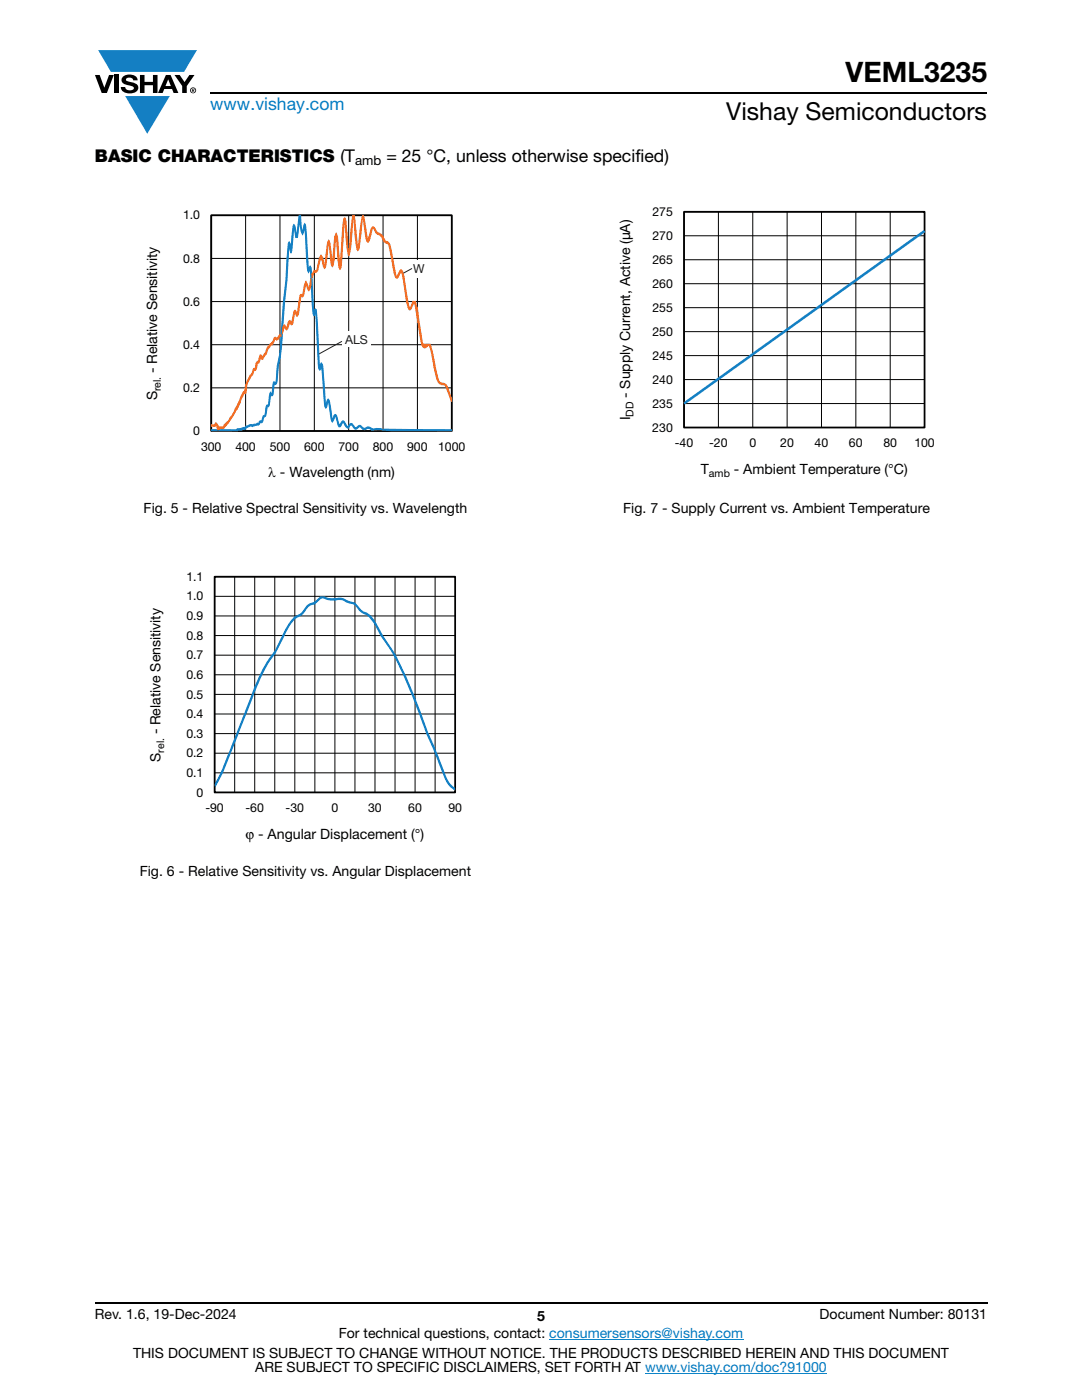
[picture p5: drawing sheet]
<svg xmlns="http://www.w3.org/2000/svg" width="216mm" height="279mm" viewBox="0 0 216 279" stroke-linecap="round" stroke-linejoin="round" font-family="sans-serif">
<g fill="#147fc3">
<path d="M19.6 10h19.7l-2.6 4.3h-1.1h-13.5z"/>
<path d="M25 19.2h8.9l-4.5 7.5z"/>
</g>
<g fill="#000">
<path d="M18.9 15h1l.9 2.5 1-2.5h.9l-1.4 3.6h-1zM22.9 15h.9v3.6h-.9zM24.6 15.3a2.1 2.1 0 0 1 2.8 .3l.1 .4h-.9a.79 .79 0 0 0-.7-.5 .79 .79 0 0 0-.8 .4l.3 .3 1 .2a1.08 1.08 0 0 1 1.2 1 1.08 1.08 0 0 1-1.1 1.2 1.73 1.73 0 0 1-2.4-1.2h.9a.96 .96 0 0 0 .8 .6 .96 .96 0 0 0 .9-.4 1.31 1.31 0 0 0-1.2-.6 1.03 1.03 0 0 1-1.1-.6 1.03 1.03 0 0 1 .2-1.1zM27.9 15h.9v1.3h1.7v-1.3h.9v3.6h-.9v-1.6h-1.7v1.6h-.9zM34.8 15h1.1l.9 1.4 1-1.4h1l-1.5 2.2v1.4h-.9v-1.4z"/>
<path d="M33.6 15.9l.5 1.3h-1.1zM33.1 15l-1.6 3.6h1l.3-.8h1.5l.3 .8h1l-1.6-3.6z"/>
<path d="M38.4 17.8h.2v.2h-.2zM38.3 17.7v.7h.1v-.3l.4 .3-.2-.3 .2-.2-.1-.2z"/>
<path d="M38.1 18a.46 .46 0 0 1 .9 0 .46 .46 0 0 1-.9 0zM37.9 18a.6 .6 0 0 0 1.2 0 .6 .6 0 0 0-1.2 0z"/>
</g>
<path d="M42 18.6h155M18.9 260h178.1" fill="none" stroke="#000" stroke-width=".36"/>
<path d="M109.6 267.3h38.7M128.7 274h36.3" fill="none" stroke="#007ec4" stroke-width=".2"/>
<path d="M42.2 43h47.9v43h-47.9zM42.2 51.6h47.9M49 43v43M55.9 43v43M62.7 43v43M69.6 43v43M76.4 43v43M83.3 43v43M42.2 60.2h47.9M42.2 68.8h47.9M42.2 77.4h47.9" fill="none" stroke="#000" stroke-width=".2"/>
<path d="M42.2 43h47.9v43h-47.9z" fill="none" stroke="#000" stroke-width=".35"/>
<path d="M68.3 66.1h5.6v3.1h-5.6z" fill="#fff"/>
<path d="M68.2 68.1l-4.7 2.6" fill="none" stroke="#201d1e" stroke-width=".2"/>
<path d="M59.7 43h.3l.1 2.3 .3 1.1 .4-1.8 .2 .4 .5 8.8 .4-.7 .2 .4 .2 1.8 .3 7 .1-.2a.27 .27 0 0 1 .1-.3 .27 .27 0 0 1 .3 0l.2 2.8 .4 8.4 .4-.6a2.68 2.68 0 0 1 .4 1.9l.4 6.6 .6-1.3 .3 .8 .5 3.4 .6-1.1 .3 .3 .6 1.9 .6-.9 .4 .3 .5 .8 .8-.6 .9 .9a.74 .74 0 0 1 1.3-.1 .6 .6 0 0 0 1-.1l.5 .1 .7 .3 1-.1a14.8 14.8 0 0 0 4.3 .2l10.2 .1 .1 .2h-6.3a52.7 52.7 0 0 1-8.1-.2h-1.6l-.2-.2a.84 .84 0 0 0-1.1 .2l-.4-.1a.7 .7 0 0 0-.8-.5 .63 .63 0 0 1-.9 .3l-.6-.7h-.1l-.6 .7-.4-.3-.5-.9-.6 .9-.3-.1-.7-2.1-.6 1.2-.3-.6-.5-3.6-.5 1.5-.2-.4-.7-8-.3 .8-.2-.3-.1-.5-.5-10.9-.3 .8-.2-.4-.2-2.3-.4-6.5-.3 .6-.2-.6-.6-8.5-.4 1.5-.3-.6-.3-2.1-.5 3.3h-.3l-.4-2.1-.4 4.7-.1 .5-.5-1.5-.3 6.9-.5 4.4-.6 8.5-.7 4.6-.2 2.8-.2 .5-.4 .1-.1 1.3a.72 .72 0 0 1-.4 .9l-.2-.1-.3 1.9-.1 .3-.3 .1-.1 .5a1.77 1.77 0 0 1-.6 1.8l-.2 .7-.1 .1h-.3l-.3 .4-1.4 .4-.2-.1-1 .4-.3 .3h-.2l-1.2 .3h-5.2l.1-.2h4.9l.2-.2 1.4-.2a1.42 1.42 0 0 1 1.6-.6l.9-.4 .2 .2 .4-.6h.3a1.54 1.54 0 0 1 .7-1.3l.3-1.7 .1-.2 .3-.1 .4-2.4 .3 .4 .3-2.4 .1-.1 .3 .3 .3-3.4a58.8 58.8 0 0 0 1-9.9l.7-7.2 .5-7.4 .2-.3 .4 1.2 .4-4.4 .1-.3 .3 .5 .3 1.7z" fill="#147fc3"/>
<path d="M59.7 43h.3l.1 2.3 .3 1.1 .4-1.8 .2 .4 .5 8.8 .4-.7 .2 .4 .2 1.8 .3 7 .1-.2a.27 .27 0 0 1 .1-.3 .27 .27 0 0 1 .3 0l.2 2.8 .4 8.4 .4-.6a2.68 2.68 0 0 1 .4 1.9l.4 6.6 .6-1.3 .3 .8 .5 3.4 .6-1.1 .3 .3 .6 1.9 .6-.9 .4 .3 .5 .8 .8-.6 .9 .9a.74 .74 0 0 1 1.3-.1 .6 .6 0 0 0 1-.1l.5 .1 .7 .3 1-.1a14.8 14.8 0 0 0 4.3 .2l10.2 .1 .1 .2h-6.3a52.7 52.7 0 0 1-8.1-.2h-1.6l-.2-.2a.84 .84 0 0 0-1.1 .2l-.4-.1a.7 .7 0 0 0-.8-.5 .63 .63 0 0 1-.9 .3l-.6-.7h-.1l-.6 .7-.4-.3-.5-.9-.6 .9-.3-.1-.7-2.1-.6 1.2-.3-.6-.5-3.6-.5 1.5-.2-.4-.7-8-.3 .8-.2-.3-.1-.5-.5-10.9-.3 .8-.2-.4-.2-2.3-.4-6.5-.3 .6-.2-.6-.6-8.5-.4 1.5-.3-.6-.3-2.1-.5 3.3h-.3l-.4-2.1-.4 4.7-.1 .5-.5-1.5-.3 6.9-.5 4.4-.6 8.5-.7 4.6-.2 2.8-.2 .5-.4 .1-.1 1.3a.72 .72 0 0 1-.4 .9l-.2-.1-.3 1.9-.1 .3-.3 .1-.1 .5a1.77 1.77 0 0 1-.6 1.8l-.2 .7-.1 .1h-.3l-.3 .4-1.4 .4-.2-.1-1 .4-.3 .3h-.2l-1.2 .3h-5.2l.1-.2h4.9l.2-.2 1.4-.2a1.42 1.42 0 0 1 1.6-.6l.9-.4 .2 .2 .4-.6h.3a1.54 1.54 0 0 1 .7-1.3l.3-1.7 .1-.2 .3-.1 .4-2.4 .3 .4 .3-2.4 .1-.1 .3 .3 .3-3.4a58.8 58.8 0 0 0 1-9.9l.7-7.2 .5-7.4 .2-.3 .4 1.2 .4-4.4 .1-.3 .3 .5 .3 1.7z" fill="none" stroke="#147fc3" stroke-width=".2"/>
<path d="M64.1 51.3l-.1 .1 .2 .1zM84.5 68.9a.3 .3 0 0 0 .3 .2 .3 .3 0 0 0 .3-.3zM68.8 43.5l.2 .8 .6 6.2 .8-7.5h.3l.1 .6 .6 6h.1l.4-4.2 .5-2.4 .2 .1 .1 .7 .7 4.2 .8-2.5 .2-.3 .4 .4a1.74 1.74 0 0 0 1.3 1.2l.4 .4a1.73 1.73 0 0 0 1.1 1.3l.3 .6 1.2 5.9 .1 .2 .7-1.3h.2l.3 .5 1.3 7.1 .2-.1 .5-1.3 .5 .1 .4 1.3 .8 5.5a2.41 2.41 0 0 0 .4 1.7h1.3l1.5 6.5a1.16 1.16 0 0 0 1.3 1.3 3.1 3.1 0 0 1 1.2 2.3l.3 .7v.6h-.1l-1-2.9-.2-.2-.4-.2a1.78 1.78 0 0 1-1.4-1.9l-1.2-5.6-.1-.3-.4 .1a.62 .62 0 0 1-.8 .3 .62 .62 0 0 1-.4-.7l-1.3-8.1-.2-.2-.7 1.4h-.3l-.5-1.7-.6-4.1-.3-1.5-.2-.3-.7 1.2-.1 .1a6.6 6.6 0 0 1-1-3.3l-.6-3.2a.82 .82 0 0 0-.8-.6l-.4-.6a1.66 1.66 0 0 0-1.3-1.2l-.5-.9-.2-.2-.7 2.5-.3 .3-.1-.1-.3-1-.5-3.7h-.2l-.6 6.1-.3 .4-.2-.4-.3-2.2-.3-3.9h-.2l-.4 5.7-.4 1.9h-.1l-.3-2.5-.4-4.5h-.1l-.7 9.4-.2 .3-.2-.5-.5-5.9-.3 1.7-.1 2.6-.3 1.4-.1 .1-.2-.3-.3-3.4-.3-1.1-.6 4.9-.1 .3-.2-.3-.3-1.3-.2-.3-.2 .3-.4 1.8a.64 .64 0 0 1-.8 .6l-.4 1a1.11 1.11 0 0 1 .9-1.5l.5-2.4 .4-.6 .3 .6 .3 1.6h.1l.5-4.5 .3-.7 .2 .7 .5 4.1 .1-.1 .4-5.3 .3-.7 .2 .6 .5 6h.1l.5-8.1 .2-1.4z" fill="#f16b22"/>
<path d="M64.1 51.3l.1 .2-.2-.1zM67.1 47.1h.1M68.8 43.5l.2 .8 .6 6.2 .8-7.5h.3l.1 .6 .6 6h.1l.4-4.2 .5-2.4 .2 .1 .1 .7 .7 4.2 .8-2.5 .2-.3 .4 .4a1.74 1.74 0 0 0 1.3 1.2l.4 .4a1.73 1.73 0 0 0 1.1 1.3l.3 .6 1.2 5.9 .1 .2 .7-1.3h.2l.3 .5 1.3 7.1 .2-.1 .5-1.3 .5 .1 .4 1.3 .8 5.5a2.41 2.41 0 0 0 .4 1.7h1.3l1.5 6.5a1.16 1.16 0 0 0 1.3 1.3 3.1 3.1 0 0 1 1.2 2.3l.3 .7v.6h-.1l-1-2.9-.2-.2-.4-.2a1.78 1.78 0 0 1-1.4-1.9l-1.2-5.6-.1-.3-.4 .1a.62 .62 0 0 1-.8 .3 .62 .62 0 0 1-.4-.7l-1.3-8.1-.2-.2-.7 1.4h-.3l-.5-1.7-.6-4.1-.3-1.5-.2-.3-.7 1.2-.1 .1a6.6 6.6 0 0 1-1-3.3l-.6-3.2a.82 .82 0 0 0-.8-.6l-.4-.6a1.66 1.66 0 0 0-1.3-1.2l-.5-.9-.2-.2-.7 2.5-.3 .3-.1-.1-.3-1-.5-3.7h-.2l-.6 6.1-.3 .4-.2-.4-.3-2.2-.3-3.9h-.2l-.4 5.7-.4 1.9h-.1l-.3-2.5-.4-4.5h-.1l-.7 9.4-.2 .3-.2-.5-.5-5.9-.3 1.7-.1 2.6-.3 1.4-.1 .1-.2-.3-.3-3.4-.3-1.1-.6 4.9-.1 .3-.2-.3-.3-1.3-.2-.3-.2 .3-.4 1.8a.64 .64 0 0 1-.8 .6l-.4 1a1.11 1.11 0 0 1 .9-1.5l.5-2.4 .4-.6 .3 .6 .3 1.6h.1l.5-4.5 .3-.7 .2 .7 .5 4.1 .1-.1 .4-5.3 .3-.7 .2 .6 .5 6h.1l.5-8.1 .2-1.4zM84.5 68.9l.6-.1a.3 .3 0 0 1-.3 .3 .3 .3 0 0 1-.3-.2z" fill="none" stroke="#f16b22" stroke-width=".2"/>
<path d="M54.8 67.4l.1-.1 .3 .2 .6-.7h.3v.3h-.3l-.3 .6-.3 .1-.2-.1-.2 .2a1.05 1.05 0 0 1-.8 1l-.5 .8-.3 .8-.8 1.2-.2-.1-.2-.4-.1 .6a.56 .56 0 0 1-.5 .7l-.1 .5a.77 .77 0 0 1-.6 1l-.3 .7a6.7 6.7 0 0 0-1.4 3.9l-.3-.1-.8 1.9-.8 1.5a13.1 13.1 0 0 1-2.6 3.6h-.5l-.3 .2-.3 .1-.2-1.1-.4 .4-.6-.1v-.2h.1a.64 .64 0 0 0 .8-.4h.1a.91 .91 0 0 0 1.4 .7l.2-.4a9.8 9.8 0 0 0 2.1-3.1l1.6-3.3 .3-.3a6.5 6.5 0 0 1 1.5-3.6l.2-.7 .2-.2 .2 .1 .1-.5a1.33 1.33 0 0 1 .6-1.2l.3-1h.2l.2 .4 .6-.8a2.92 2.92 0 0 1 .9-1.7v-.1a2.22 2.22 0 0 0 1-1.3z" fill="#f16b22"/>
<path d="M54.8 67.4l.1-.1 .3 .2 .6-.7h.3v.3h-.3l-.3 .6-.3 .1-.2-.1-.2 .2a1.05 1.05 0 0 1-.8 1l-.5 .8-.3 .8-.8 1.2-.2-.1-.2-.4-.1 .6a.56 .56 0 0 1-.5 .7l-.1 .5a.77 .77 0 0 1-.6 1l-.3 .7a6.7 6.7 0 0 0-1.4 3.9l-.3-.1-.8 1.9-.8 1.5a13.1 13.1 0 0 1-2.6 3.6h-.5l-.3 .2-.3 .1-.2-1.1-.4 .4-.6-.1v-.2h.1a.64 .64 0 0 0 .8-.4h.1a.91 .91 0 0 0 1.4 .7l.2-.4a9.8 9.8 0 0 0 2.1-3.1l1.6-3.3 .3-.3a6.5 6.5 0 0 1 1.5-3.6l.2-.7 .2-.2 .2 .1 .1-.5a1.33 1.33 0 0 1 .6-1.2l.3-1h.2l.2 .4 .6-.8a2.92 2.92 0 0 1 .9-1.7v-.1a2.22 2.22 0 0 0 1-1.3z" fill="none" stroke="#f16b22" stroke-width=".2"/>
<path d="M61.1 56.2l.6 1.4 .3-1.9a3.4 3.4 0 0 1-.4 2.3l-.2-.4-.3-1-.5 2.4-.3 .3-.2-.1-.3 1.9a3.4 3.4 0 0 1-.5 2l-.5-.8-.4 2.3-.2 .2-.5-.2a1.45 1.45 0 0 1-.6 1.2l-.4-.7-.3 1.5v-1.3l.3-.4 .5 .6 .5-1.5h.2l.3 .5 .5-2.5h.3l.3 .7 .5-3.5 .2-.4h.3l.1-.2 .3-1.7z" fill="#f16b22"/>
<path d="M61.1 56.2l.6 1.4 .3-1.9a3.4 3.4 0 0 1-.4 2.3l-.2-.4-.3-1-.5 2.4-.3 .3-.2-.1-.3 1.9a3.4 3.4 0 0 1-.5 2l-.5-.8-.4 2.3-.2 .2-.5-.2a1.45 1.45 0 0 1-.6 1.2l-.4-.7-.3 1.5v-1.3l.3-.4 .5 .6 .5-1.5h.2l.3 .5 .5-2.5h.3l.3 .7 .5-3.5 .2-.4h.3l.1-.2 .3-1.7z" fill="none" stroke="#f16b22" stroke-width=".2"/>
<path d="M82 51.9h3.2v3.6h-3.2z" fill="#fff"/>
<path d="M82.2 53.6l-1.7 .9" fill="none" stroke="#201d1e" stroke-width=".2"/>
<path d="M42.8 115.1h48v43h-48z" fill="none" stroke="#000" stroke-width=".35"/>
<g fill="none" stroke="#000" stroke-width=".2">
<path d="M42.8 119h48M46.8 115.1v43M50.8 115.1v43M54.8 115.1v43M58.8 115.1v43M62.8 115.1v43M66.8 115.1v43M70.8 115.1v43M74.8 115.1v43M78.8 115.1v43M82.8 115.1v43M86.8 115.1v43"/>
<path d="M90.8 115.1h-48v43.1h48M42.8 122.9h48M42.8 126.8h48M42.8 130.8h48M42.8 134.7h48M42.8 138.6h48M42.8 142.5h48M42.8 146.4h48M42.8 150.3h48M42.8 154.2h48"/>
</g>
<path d="M58.9 123.2l.1-.2a4 4 0 0 0 2.3-2.1l.5-.3 1-.4 .7-.6a1.25 1.25 0 0 1 1.7-.2l1.8 .1a3 3 0 0 1 2.5 .5l1.3 .4a4.7 4.7 0 0 0 2.6 2.1 11 11 0 0 1 2.7 4.1l.2 .4a51.5 51.5 0 0 1 6.3 11.9l1.4 3.7a42 42 0 0 0 2.7 6.7l1.7 4.4a6.7 6.7 0 0 0 2.3 3.7v.1a7.1 7.1 0 0 1-2.6-4l-2.9-7.1-2.9-7.7-2.9-6.4a32.1 32.1 0 0 0-3.5-5.7 10.1 10.1 0 0 0-2.7-4 5.1 5.1 0 0 1-2.4-2l-1.3-.4a3.5 3.5 0 0 0-3-.5l-1.4-.2a1.04 1.04 0 0 0-1.6 .3l-.8 .7a2.73 2.73 0 0 0-2.1 1.7l-.4 .5-1.3 .7a14.3 14.3 0 0 0-2.9 4.7 21.4 21.4 0 0 1-2.8 4.6l-1.1 2.1-1.2 2.8-5 12.8a32.8 32.8 0 0 1-2.9 6.4l1.4-3.1 6.5-16.6a28.8 28.8 0 0 1 4.2-7.4 37.3 37.3 0 0 1 3.4-6.1z" fill="#147fc3"/>
<path d="M58.9 123.2l.1-.2a4 4 0 0 0 2.3-2.1l.5-.3 1-.4 .7-.6a1.25 1.25 0 0 1 1.7-.2l1.8 .1a3 3 0 0 1 2.5 .5l1.3 .4a4.7 4.7 0 0 0 2.6 2.1 11 11 0 0 1 2.7 4.1l.2 .4a51.5 51.5 0 0 1 6.3 11.9l1.4 3.7a42 42 0 0 0 2.7 6.7l1.7 4.4a6.7 6.7 0 0 0 2.3 3.7v.1a7.1 7.1 0 0 1-2.6-4l-2.9-7.1-2.9-7.7-2.9-6.4a32.1 32.1 0 0 0-3.5-5.7 10.1 10.1 0 0 0-2.7-4 5.1 5.1 0 0 1-2.4-2l-1.3-.4a3.5 3.5 0 0 0-3-.5l-1.4-.2a1.04 1.04 0 0 0-1.6 .3l-.8 .7a2.73 2.73 0 0 0-2.1 1.7l-.4 .5-1.3 .7a14.3 14.3 0 0 0-2.9 4.7 21.4 21.4 0 0 1-2.8 4.6l-1.1 2.1-1.2 2.8-5 12.8a32.8 32.8 0 0 1-2.9 6.4l1.4-3.1 6.5-16.6a28.8 28.8 0 0 1 4.2-7.4 37.3 37.3 0 0 1 3.4-6.1z" fill="none" stroke="#147fc3" stroke-width=".28"/>
<g fill="none" stroke="#000" stroke-width=".2">
<path d="M136.5 47.1h48M136.5 51.8h48M136.5 56.6h48M143.3 42.3v43M150.2 42.3v43M157.1 42.3v43M163.9 42.3v43M170.8 42.3v43M177.6 42.3v43M184.5 42.3h-48v43h48M136.5 61.4h48M136.5 66.2h48"/>
<path d="M136.5 71h48M136.5 75.8h48M136.5 80.5h48"/>
</g>
<path d="M136.5 42.3h48v43h-48z" fill="none" stroke="#000" stroke-width=".35"/>
<path d="M184.5 46.1l-48 34.4" fill="none" stroke="#147fc3" stroke-width=".51"/>
<text font-size="5.6" x="168.7" y="16.4">VEML3235</text>
<text font-size="4.9" x="144.9" y="24">Vishay Semiconductors</text>
<text font-size="3.5" fill="#007ec4" x="42" y="21.9">www.vishay.com</text>
<g font-size="3.5">
<text x="18.9" y="32.3">BASIC CHARACTERISTICS (T</text>
<text x="77.1" y="32.3">= 25 °C, unless otherwise specified)</text>
</g>
<g font-size="2.8">
<text x="31.4" y="74.5" transform="rotate(-90 31.4 74.5)">- Relative Sensitivity</text>
<text x="31.4" y="79.9" transform="rotate(-90 31.4 79.9)">S</text>
<text x="125.7" y="83.8" transform="rotate(-90 125.7 83.8)">I</text>
<text x="125.7" y="79.4" transform="rotate(-90 125.7 79.4)">- Supply Current, Active (µA)</text>
<text x="53.5" y="95.2">λ - Wavelength (nm)</text>
<text x="139.8" y="94.5">T</text>
<text x="146.4" y="94.5">- Ambient Temperature (°C)</text>
<text x="28.7" y="102.4">Fig. 5 - Relative Spectral Sensitivity vs. Wavelength</text>
<text x="124.3" y="102.4">Fig. 7 - Supply Current vs. Ambient Temperature</text>
<text x="32.1" y="146.6" transform="rotate(-90 32.1 146.6)">- Relative Sensitivity</text>
<text x="32.1" y="152" transform="rotate(-90 32.1 152)">S</text>
<text x="49" y="167.4">φ - Angular Displacement (°)</text>
<text x="27.9" y="174.8">Fig. 6 - Relative Sensitivity vs. Angular Displacement</text>
<text x="18.9" y="263.3">Rev. 1.6, 19-Dec-2024</text>
<text x="107.2" y="263.6">5</text>
<text x="163.6" y="263.3">Document Number: 80131</text>
<text x="67.6" y="267.1">For technical questions, contact: consumersensors@vishay.com</text>
<text x="26.5" y="271">THIS DOCUMENT IS SUBJECT TO CHANGE WITHOUT NOTICE. THE PRODUCTS DESCRIBED HEREIN AND THIS DOCUMENT</text>
<text x="50.9" y="273.8">ARE SUBJECT TO SPECIFIC DISCLAIMERS, SET FORTH AT www.vishay.com/doc?91000</text>
</g>
<text font-size="2.6" x="70.9" y="33">amb</text>
<g font-size="2.5">
<text x="36.5" y="43.8">1.0</text>
<text x="130.2" y="43.1">275</text>
<text x="130.2" y="47.9">270</text>
<text x="36.5" y="52.4">0.8</text>
<text x="130.2" y="52.7">265</text>
<text x="130.2" y="57.4">260</text>
<text x="36.5" y="61">0.6</text>
<text x="130.2" y="62.2">255</text>
<text x="36.5" y="69.6">0.4</text>
<text x="130.2" y="71.8">245</text>
<text x="130.2" y="67">250</text>
<text x="130.2" y="76.6">240</text>
<text x="36.5" y="78.2">0.2</text>
<text x="130.2" y="81.4">235</text>
<text x="38.6" y="86.8">0</text>
<text x="40.1" y="90">300</text>
<text x="47" y="90">400</text>
<text x="53.8" y="90">500</text>
<text x="60.7" y="90">600</text>
<text x="67.5" y="90">700</text>
<text x="74.4" y="90">800</text>
<text x="81.2" y="90">900</text>
<text x="87.4" y="90">1000</text>
<text x="130.2" y="86.1">230</text>
<text x="134.7" y="89.3">-40</text>
<text x="141.5" y="89.3">-20</text>
<text x="149.5" y="89.3">0</text>
<text x="155.7" y="89.3">20</text>
<text x="162.6" y="89.3">40</text>
<text x="169.4" y="89.3">60</text>
<text x="176.3" y="89.3">80</text>
<text x="182.4" y="89.3">100</text>
<text x="37.2" y="119.8">1.0</text>
<text x="37.2" y="115.9">1.1</text>
<text x="37.2" y="123.8">0.9</text>
<text x="37.2" y="127.7">0.8</text>
<text x="37.2" y="131.6">0.7</text>
<text x="37.2" y="135.5">0.6</text>
<text x="37.2" y="139.4">0.5</text>
<text x="37.2" y="143.3">0.4</text>
<text x="37.2" y="147.2">0.3</text>
<text x="37.2" y="155.1">0.1</text>
<text x="37.2" y="151.1">0.2</text>
<text x="39.2" y="159">0</text>
<text x="41" y="162.1">-90</text>
<text x="49" y="162.1">-60</text>
<text x="57" y="162.1">-30</text>
<text x="66.1" y="162.1">0</text>
<text x="73.5" y="162.1">30</text>
<text x="81.5" y="162.1">60</text>
<text x="89.5" y="162.1">90</text>
</g>
<g font-size="2.5" fill="#201d1e">
<text x="82.5" y="54.5">W</text>
<text x="68.9" y="68.6">ALS</text>
</g>
<g font-size="2.1">
<text x="32.1" y="78.1" transform="rotate(-90 32.1 78.1)">rel.</text>
<text x="126.4" y="83.1" transform="rotate(-90 126.4 83.1)">DD</text>
<text x="141.5" y="95.2">amb</text>
<text x="32.8" y="150.2" transform="rotate(-90 32.8 150.2)">rel.</text>
</g>
</svg>
